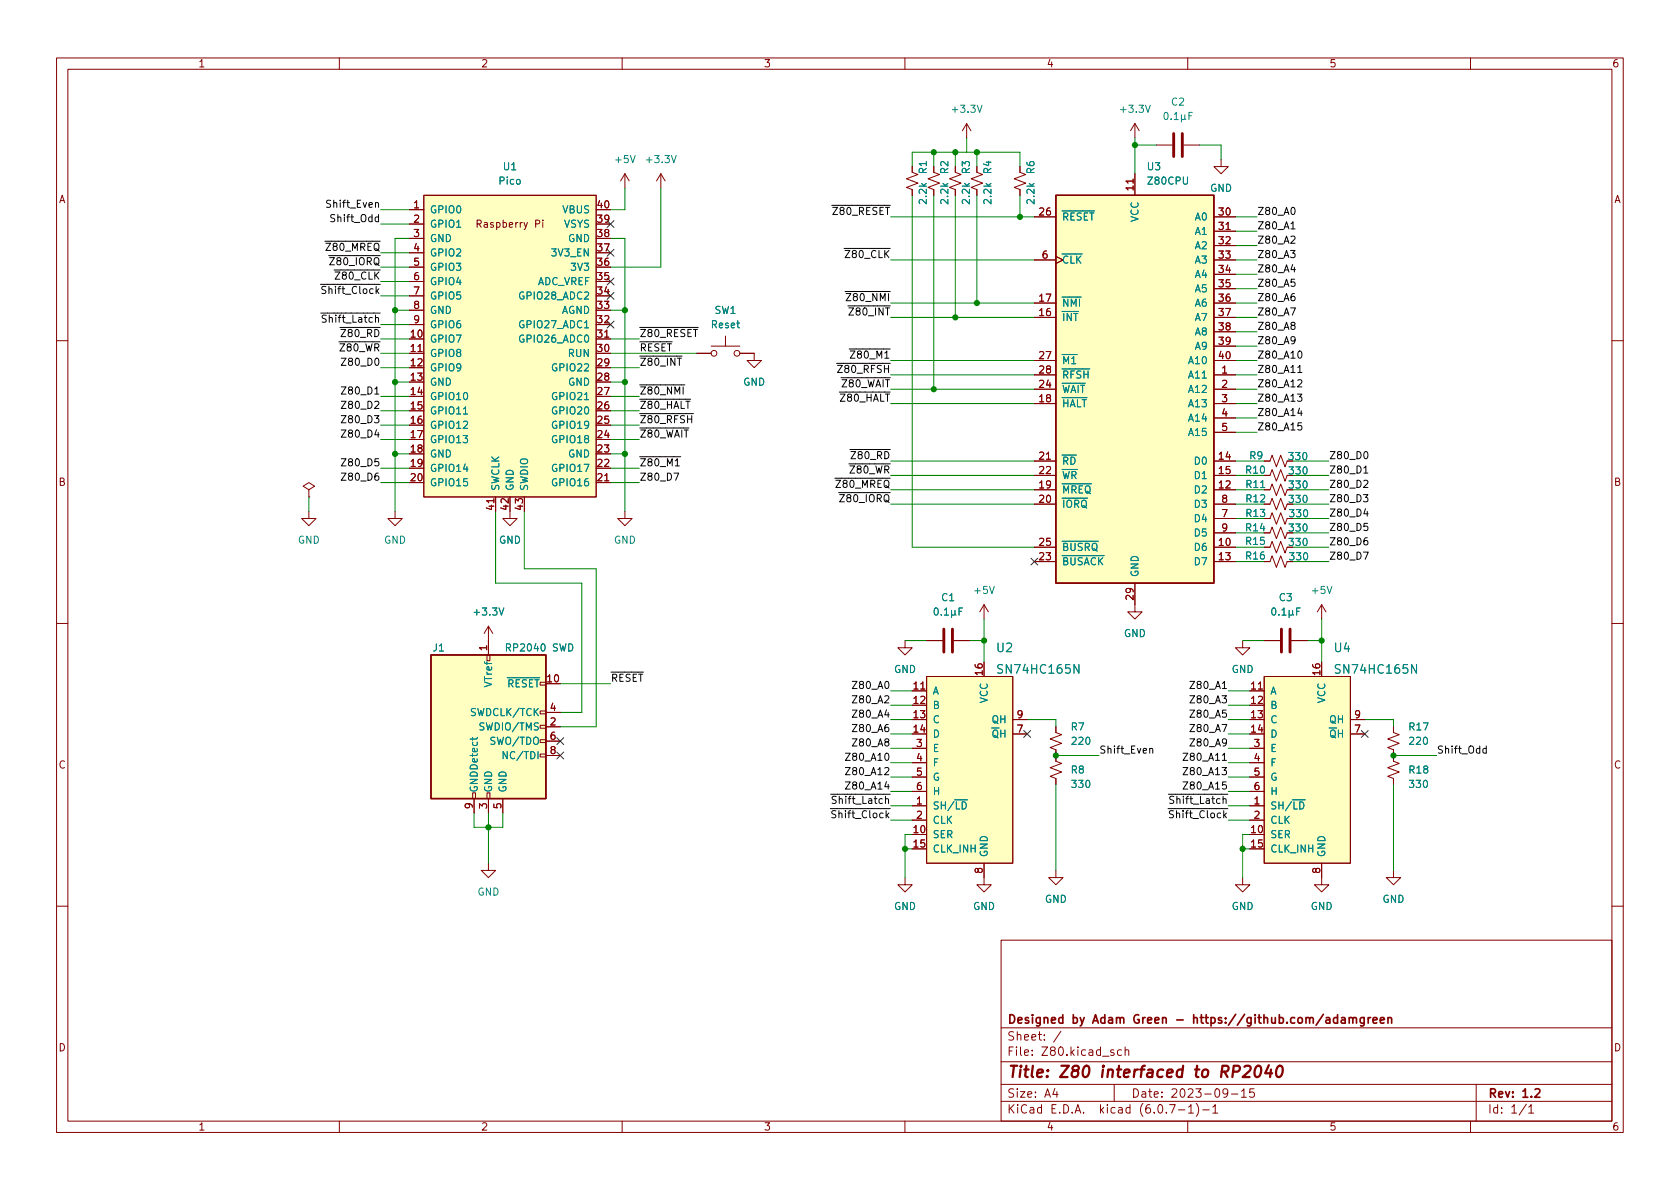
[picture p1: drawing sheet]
<svg xmlns="http://www.w3.org/2000/svg" width="297mm" height="210mm" viewBox="0 0 297 210" stroke-linecap="round" stroke-linejoin="round" font-family="sans-serif">
<g fill="none" stroke="#840000" stroke-width=".18">
<path d="M10 10.2h277v190.1h-277zM12 12.2h273v186.1h-273zM60 10.2v2M110 10.2v2M160 10.2v2M210 10.2v2M260 10.2v2M72.4 37.1h2.5M72.4 39.6h2.5M74.9 34.5h30.5v53.4h-30.5zM96 38.9v.1M96 39.3v.9"/>
<path d="M110.5 30.7l-.8 1.3M110.5 30.7v2.6M110.5 30.7l.8 1.3M116.8 30.7l-.7 1.3M116.8 30.7v2.6M116.8 30.7l.8 1.3M161.3 29.5v1l1 .4-2 .7 2 .8-2 .7 1 .4v1M165.1 29.5v1l1 .4-2 .7 2 .8-2 .7 1 .4v1M168.9 29.5v1l1 .4-2 .7 2 .8-2 .7 1 .4v1M170.9 21.9l-.7 1.2M170.9 21.9v2.5M170.9 21.9l.8 1.2"/>
<path d="M172.7 29.5v1l1 .4-2 .7 2 .8-2 .7 1 .4v1M180.3 29.5v1l1.1 .4-2.1 .7 2.1 .8-2.1 .7 1 .4v1M182.9 38.3h3.8M200.7 21.8l-.8 1.3M200.7 21.8v2.6M200.7 30.7v3.8M200.7 21.8l.7 1.3M204.5 25.6h2.8M209.3 25.6h2.8M214.6 38.3h3.8M215.9 28.2v1.3h1.3l-1.3 1.2-1.3-1.2h1.3M72.4 42.2h2.5"/>
<path d="M72.4 44.7h2.5M72.4 47.2h2.5M72.4 49.8h2.5M72.4 52.3h2.5M72.4 54.9h2.5M72.4 57.4h2.5M105.4 59.9h2.5M128.3 59.4v1.8M182.9 56.1h3.8M182.9 53.6h3.8M182.9 46h3.8M186.7 45.3l1.3 .7-1.3 .6"/>
<path d="M214.6 56.1h3.8M214.6 53.6h3.8M214.6 40.9h3.8M214.6 43.4h3.8M214.6 46h3.8M214.6 48.5h3.8M214.6 51h3.8M214.6 58.7h3.8M10 60.2h2M72.4 62.5h2.5M123.2 62.5h2.5M125.7 61.2h5.1"/>
<path d="M130.8 62.5h2.5v1.2h1.3l-1.3 1.3-1.2-1.3h1.2M182.9 66.3h3.8M182.9 71.4h3.8M182.9 68.8h3.8M182.9 63.7h3.8M214.6 61.2h3.8M214.6 66.3h3.8M214.6 71.4h3.8M214.6 68.8h3.8M214.6 63.7h3.8M214.6 73.9h3.8M214.6 76.4h3.8"/>
<path d="M285 60.2h2M54.6 90.4v1.3h1.3l-1.3 1.3-1.3-1.3h1.3M54.6 86.6l1-.6-1-.7-1 .7 1 .6v1.3M54.6 87.9h.1M69.8 90.4v1.3h1.3l-1.3 1.3-1.2-1.3h1.2M87.6 87.9v2.5M90.2 90.4v1.3h1.2l-1.2 1.3-1.3-1.3h1.3M105.4 85.3h2.5M110.5 90.4v1.3h1.3l-1.3 1.3-1.3-1.3h1.3M182.9 96.8h3.8M182.9 99.3h3.8M182.9 89.1h3.8"/>
<path d="M182.9 86.6h3.8M182.9 81.5h3.8M182.9 84.1h3.8M214.6 91.7h3.8M214.6 96.8h3.8M214.6 94.2h3.8M214.6 99.3h3.8M214.6 89.1h3.8M214.6 86.6h3.8M214.6 81.5h3.8M214.6 84.1h3.8M223.5 91.7h1l.4-1 .8 2 .7-2 .8 2 .4-1h1"/>
<path d="M223.5 96.8h1l.4-1 .8 2 .7-2 .8 2 .4-1M223.5 94.2h1l.4-1 .8 2 .7-2 .8 2 .4-1M223.5 99.3h1l.4-1 .8 2 .7-2 .8 2 .4-1h1M223.5 89.1h1l.4-1 .8 2.1 .7-2.1 .8 2.1 .4-1.1M223.5 86.6h1l.4-1 .8 2 .7-2 .8 2 .4-1M223.5 81.5h1l.4-1 .8 2 .7-2 .8 2 .4-1M223.5 84.1h1l.4-1 .8 2 .7-2 .8 2 .4-1M10 110.2h2M86.1 115.8h.5v1h-.5zM86.4 110.7l-.8 1.3M86.4 110.7v5.1M86.4 110.7l.7 1.3"/>
<path d="M160 113.3v1.2h1.3l-1.3 1.3-1.3-1.3h1.3M163.8 119.6h15.3v33h-15.3zM163.8 113.3h2.8M168.7 113.3h2.7M174 106.9l-.8 1.3M174 106.9v2.6M174 106.9l.8 1.3M200.7 103.1v5.1h1.2l-1.2 1.3-1.3-1.3h1.3M219.7 113.3v1.2h1.3l-1.3 1.3-1.3-1.3h1.3M223.5 119.6h15.3v33h-15.3zM223.5 113.3h2.8M228.3 113.3h2.8"/>
<path d="M233.7 106.9l-.8 1.3M233.7 106.9v2.6M233.7 106.9l.7 1.3M285 110.2h2M95.5 125.7h1v.5h-1zM95.5 130.8h1v.5h-1zM95.5 128.3h1v.5h-1zM95.5 133.3h1v.6h-1zM96.5 128.5h2.6M96.5 126h2.6M96.5 131.1h2.6M96.5 133.6h2.6"/>
<path d="M161.3 122.2h2.5M161.3 132.3h2.5M161.3 134.9h2.5M161.3 137.4h2.5M161.3 139.9h2.5M179.1 129.8h2.5M179.1 127.2h2.5M186.7 128.5v1l1 .4-2 .8 2 .7-2 .8 1 .4v2l1 .4-2 .8 2 .7-2 .8 1 .4v1M221 122.2h2.5M221 132.3h2.5M221 134.9h2.5M221 137.4h2.5"/>
<path d="M221 139.9h2.5M238.8 129.8h2.5M238.8 127.2h2.5M246.4 128.5v1l1 .4-2 .8 2 .7-2 .8 1 .4v2l1 .4-2 .8 2 .7-2 .8 1 .4v1M83.6 140.2h.5v1h-.5zM83.8 141.2v2.6M86.1 140.2h.5v1h-.5zM86.4 152.6v1.3h1.2l-1.2 1.3-1.3-1.3h1.3M86.4 141.2v2.6M88.9 141.2v2.6M160 155.2v1.3h1.3l-1.3 1.2-1.3-1.2h1.3M161.3 142.5h2.5"/>
<path d="M161.3 145h2.5M174 152.6v3.9h1.3l-1.3 1.2-1.3-1.2h1.3M186.7 153.9v1.3h1.3l-1.3 1.3-1.3-1.3h1.3M219.7 155.2v1.3h1.3l-1.3 1.2-1.3-1.2h1.3M221 142.5h2.5M221 145h2.5M233.7 152.6v3.9h1.2l-1.2 1.2-1.3-1.2h1.3M246.4 153.9v1.3h1.2l-1.2 1.3-1.3-1.3h1.3M10 160.2h2M177 166.3h108v32h-108zM285 160.2h2M60 198.3v2"/>
<path d="M110 198.3v2M160 198.3v2M177 194.8h108M177 191.8h108M177 187.8h108M177 181.8h108M186.5 192.5l-.4 1h1M186.9 193v1M187.6 182.4l-1.3 1.9M196.9 185.7l-.3-.1-.2 .2v.3l.5 .1v.4h-.5M197 191.8v3M198.3 185.7l-.4-.1-.3 .3v.4l.1 .3h.6"/>
<path d="M198.9 185.8l.2-.2 .4 .1 .1 .9M198.9 185.1v1.5M206.8 195.3h1l-.7 1.5M208.4 196.3h1.1M210 198.3v2M210.1 195.8l.5-.5v1.5M210.1 196.8h.9M211.5 195.1a1.72 1.72 0 0 1 0 2.3M212.6 196.3h1.2M214.4 195.8l.5-.5v1.5M214.4 196.8h.9M217.1 193.2l-.3 .3h-.3l-.3-.3 .2-.6 .4-.1 .2 .2a.99 .99 0 0 1-.4 1.3h-.2"/>
<path d="M217.7 193.5h1.2M219.5 193l.4-.5v1.5M219.5 194h.9M221.7 192.5h-.7l-.1 .7 .2-.1 .5 .1 .2 .2-.1 .5-.2 .1-.6-.1M260 198.3v2M261 191.8v6.5M269.9 195.3l-1.3 1.9M270.3 195.8l.4-.5v1.5M270.3 196.8h.9"/>
<circle cx="126.2" cy="62.5" r=".51"/>
<circle cx="130.3" cy="62.5" r=".51"/>
</g>
<g fill="none" stroke="#840000" stroke-width=".3">
<path d="M236.5 179.4v1.5M238.6 179.9v1M241.2 179.9v1.2l-.3 .3h-.3M241.9 179.9v1M242.3 179.9l-.2 .1-.2 .2M245.4 179.9v1M236.5 180l-.4-.1-.3 .3v.4l.1 .3h.6M237.2 180h.6v.9M237.8 180.3l-.5 .1a.29 .29 0 0 0-.2 .2 .29 .29 0 0 0 .2 .3h.5M238.6 180.1l.2-.2 .3 .1 .1 .9M239.2 180.1l.2-.2 .4 .1v.9M241.2 180l-.4-.1-.3 .3v.4l.1 .3h.6"/>
<path d="M242.8 180.4l.7-.1-.1-.3-.4-.1-.2 .2v.8h.6M244.1 180.4l.7-.1-.1-.3-.4-.1-.2 .2v.8h.6M245.4 180.1l.2-.2 .4 .1 .1 .9M271.4 192.7l.6-.2 .2 .2 .1 .3-1 1h1"/>
</g>
<path d="M220 188.7l.3-.2h.5a.45 .45 0 0 1 .3 .5l-.1 .3-1.3 1.2h1.2M222.1 188.7a.46 .46 0 0 1 .5-.2 .46 .46 0 0 1 .4 .3 1.15 1.15 0 0 1-.8 1.7l-.2-.1a1.54 1.54 0 0 1 .1-1.7zM224.3 188.4l-.6 1.4h1.2M224.7 189.1l-.1 1.4M225.9 188.7a.46 .46 0 0 1 .5-.2 .46 .46 0 0 1 .4 .3 1.15 1.15 0 0 1-.8 1.7l-.2-.1a1.54 1.54 0 0 1 .1-1.7z" fill="none" stroke="#840000" stroke-width=".4"/>
<path d="M207.5 23.6v4.1M209 23.6v4.1M166.9 111.2v4.1M168.4 111.2v4.1M226.6 111.2v4.1M228.1 111.2v4.1" fill="none" stroke="#840000" stroke-width=".51"/>
<g fill="none" stroke="#008484" stroke-width=".18">
<path d="M205.9 20l.2-.1a.68 .68 0 0 1 .4 .6 .68 .68 0 0 1-.4 .6l-.2-.1-.1-.3zM210.8 19.9h-.6v1.2M207.1 21v.1M207.6 20.2l.4-.3v1.2M207.6 21.1h.7M208.9 20.3v1.3M209.5 21l.2 .1M209.5 20.3l-.1 .8h-.3l-.2-.1M210.2 20.5h.4M81.9 73.2h.8M165.3 107.6l.2-.1a.68 .68 0 0 1 .4 .6 .68 .68 0 0 1-.4 .7 .84 .84 0 0 1-.2-1.2zM166.4 108.7v.1"/>
<path d="M167 107.9l.3-.4v1.3M167 108.8h.7M168.2 107.9v1.3M168.8 108.6l.2 .2M168.8 107.9v.8l-.4 .1-.2-.2M169.6 108.1h.4M170.2 107.5h-.6v1.3M225 107.6l.2-.1a.68 .68 0 0 1 .4 .6 .68 .68 0 0 1-.4 .7l-.2-.1-.1-.4zM226.1 108.7v.1M226.7 107.9l.3-.4v1.3M226.7 108.8h.7M227.9 107.9v1.3"/>
<path d="M228.5 108.6l.2 .2M228.5 107.9v.8l-.4 .1-.2-.2M229.3 108.1h.4M229.9 107.5h-.6v1.3M83.5 130.4v.5M84.4 130.4l-.2 .3h-1.1M89.7 132.9v1.3l-.7-1.3v1.3"/>
</g>
<g fill="#ffffc2" stroke="#ffffc2" stroke-width=".18">
<path d="M76.2 115.8h20.3v25.4h-20.3z"/>
<path d="M74.9 34.5h30.5v53.4h-30.5z"/>
<path d="M163.8 119.6h15.3v33h-15.3z"/>
<path d="M186.7 34.5h27.9v68.6h-27.9z"/>
<path d="M223.5 119.6h15.3v33h-15.3z"/>
</g>
<path d="M186.7 34.5h27.9v68.6h-27.9zM76.2 115.8h20.3v25.4h-20.3z" fill="none" stroke="#840000" stroke-width=".25"/>
<g fill="none" stroke="#000" stroke-width=".18">
<path d="M228.2 54.4h.8l-.5 1.3M228.3 41.9l.4-.2 .3 .4-.8 .9h.8M228.3 40.5h.7M228.6 46.8l-.3 .9h.7M60.3 71h.9l-.9 1.2h.9M60.3 73.5h.9l-.9 1.3h.9M60.3 68.4h.9l-.9 1.3h.9M60.3 76h.9l-.9 1.3h.9M60.3 63.3h.9l-.9 1.3h.9M229.4 69.7h.8l-.4 .5 .3 .1v.5l-.2 .2-.5-.2M229.5 65l.3-.4v1.3M229.5 67.3l.4-.2 .3 .4-.8 .9h.8"/>
<path d="M229.5 65.9h.7M229.6 62.1h.2a.68 .68 0 0 1 .4 .6 .68 .68 0 0 1-.4 .6 .84 .84 0 0 1-.2-1.2zM229.8 72.2l-.3 .9h.7M230.1 72.7v.8M230.1 74.8h-.6v.6l.1-.1h.5l.1 .2-.1 .4-.2 .1-.4-.1M241.3 80l.1-.2a.68 .68 0 0 1 .5 .7 .68 .68 0 0 1-.5 .6l-.1-.1-.2-.4zM60.3 83.7h.9l-.9 1.2h.9M60.3 81.1h.9l-.9 1.3h.9M119.2 83.7h.8l-.5 1.2M241.1 97.6h.8l-.5 1.3M241.1 87.5h.8l-.5 .5 .4 .1v.5l-.2 .1-.5-.1M241.1 85l.5-.1 .3 .4-.8 .9h.8"/>
<path d="M241.1 83.7h.8M241.4 89.9l-.3 1h.8M241.7 95.1h-.3a.85 .85 0 0 0 0 1.3l.4-.2 .1-.4-.3-.2h-.2l-.3 .2M241.8 92.5h-.6l-.1 .7 .2-.2 .4 .1 .2 .2-.1 .4-.2 .1-.5-.1M149.5 133.2h.8l-.8 1.3h.8M149.5 135.7h.8l-.8 1.3h.8M149.5 138.3h.8l-.8 1.2h.8M203.3 132.5l.2-.2 .3 .1v.8M209.2 133.2h.8l-.8 1.3h.8M209.2 135.7h.8l-.8 1.3h.8M209.2 138.3h.8l-.8 1.2h.8M262.8 132.4l-.4-.1-.2 .3 .1 .5h.5"/>
<path d="M262.8 131.9v1.3"/>
</g>
<g fill="none" stroke="#008400" stroke-width=".18">
<path d="M67.3 37.1h5.1M67.3 39.6h5.1M110.5 33.3v3.8h-2.6M116.8 33.3v13.9h-8.9M157.5 38.3h25.4M161.3 29.5v-2.6h19v2.6M161.3 34.5v62.3h21.6M165.1 26.9v2.6M165.1 34.5v34.3M168.9 26.9v2.6M168.9 34.5v21.6M170.9 24.4v2.6"/>
<path d="M172.7 26.9v2.6M172.7 34.5v19.1M180.3 34.5v3.8M200.7 25.6h3.8M200.7 24.4v6.3M212.1 25.6h3.8v2.6M218.4 38.3h3.8M67.3 47.2h5.1M67.3 59.9h5.1M67.3 57.4h5.1M67.3 49.8h5.1M67.3 44.7h5.1"/>
<path d="M67.3 52.3h5.1M69.8 54.9h2.6M72.4 42.2h-2.6v48.2M107.9 42.2h2.6v48.2M107.9 54.9h2.6M107.9 59.9h5.1M157.5 46h25.4M157.5 53.6h25.4M157.5 56.1h25.4M218.4 43.4h3.8M218.4 46h3.8M218.4 40.9h3.8"/>
<path d="M218.4 48.5h3.8M218.4 51h3.8M218.4 53.6h3.8M218.4 56.1h3.8M218.4 58.7h3.8M67.3 70.1h5.1M67.3 65h5.1M67.3 62.5h5.1M67.3 77.7h5.1M67.3 75.2h5.1M67.3 72.6h5.1M69.8 67.6h2.6"/>
<path d="M107.9 70.1h5.1M107.9 67.6h2.6M107.9 65h5.1M107.9 62.5h15.3M107.9 77.7h5.1M107.9 75.2h5.1M107.9 72.6h5.1M157.5 63.7h25.4M157.5 68.8h25.4M157.5 66.3h25.4M157.5 71.4h25.4M218.4 61.2h3.8"/>
<path d="M218.4 63.7h3.8M218.4 68.8h3.8M218.4 73.9h3.8M218.4 66.3h3.8M218.4 71.4h3.8M218.4 76.4h3.8M54.6 87.9v2.5M67.3 85.3h5.1M67.3 82.8h5.1M69.8 80.3h2.6M87.6 90.4v12.7h15.3v22.9h-3.8M92.7 90.4v10.2h12.7v27.9h-6.3"/>
<path d="M107.9 85.3h5.1M107.9 82.8h5.1M107.9 80.3h2.6M157.5 89.1h25.4M157.5 86.6h25.4M157.5 81.5h25.4M157.5 84.1h25.4M218.4 91.7h5.1M218.4 94.2h5.1M218.4 99.3h5.1M218.4 96.8h5.1M218.4 89.1h5.1"/>
<path d="M218.4 86.6h5.1M218.4 81.5h5.1M218.4 84.1h5.1M228.6 91.7h6.3M228.6 94.2h6.3M228.6 99.3h6.3M228.6 96.8h6.3M228.6 89.1h6.3M228.6 86.6h6.3M228.6 81.5h6.3M228.6 84.1h6.3M160 113.3h3.8"/>
<path d="M171.4 113.3h2.6M174 109.5v7.6M219.7 113.3h3.8M231.1 113.3h2.6M233.7 109.5v7.6M99.1 120.9h8.8M157.5 127.2h3.8M157.5 124.7h3.8M157.5 122.2h3.8M157.5 137.4h3.8M157.5 129.8h3.8M157.5 134.9h3.8"/>
<path d="M157.5 139.9h3.8M157.5 132.3h3.8M181.6 127.2h5.1v1.3M186.7 133.6h7.6M186.7 138.7v15.2M217.2 127.2h3.8M217.2 124.7h3.8M217.2 122.2h3.8M217.2 137.4h3.8M217.2 129.8h3.8M217.2 134.9h3.8M217.2 139.9h3.8"/>
<path d="M217.2 132.3h3.8M241.3 127.2h5.1v1.3M246.4 133.6h7.6M246.4 138.7v15.2M83.8 143.8v2.5h5.1v-2.5M86.4 143.8v8.8M157.5 142.5h3.8M157.5 145h3.8M160 150.1h1.3M161.3 147.6h-1.3v7.6M217.2 142.5h3.8M217.2 145h3.8"/>
<path d="M219.7 150.1h1.3M221 147.6h-1.3v7.6"/>
</g>
<g fill="none" stroke="#000084" stroke-width=".18">
<path d="M107.3 39l1.3 1.2M108.6 39l-1.3 1.2M107.3 49.2l1.3 1.2M107.3 51.7l1.3 1.2M107.3 56.8l1.3 1.2M107.3 44.1l1.3 1.2M108.6 49.2l-1.3 1.2M108.6 51.7l-1.3 1.2M108.6 56.8l-1.3 1.2M108.6 44.1l-1.3 1.2M182.3 98.7l1.2 1.2M183.5 98.7l-1.2 1.2"/>
<path d="M98.5 133l1.2 1.2M98.5 130.4l1.2 1.3M99.7 133l-1.2 1.2M99.7 130.4l-1.2 1.3M181 129.2l1.2 1.2M182.2 129.2l-1.2 1.2M240.7 129.2l1.2 1.2M241.9 129.2l-1.2 1.2"/>
</g>
<g fill="#008400" stroke="#008400" stroke-width=".18">
<circle cx="186.7" cy="133.6" r=".46"/>
<circle cx="110.5" cy="67.6" r=".46"/>
<circle cx="180.3" cy="38.3" r=".46"/>
<circle cx="165.1" cy="68.8" r=".46"/>
<circle cx="168.9" cy="56.1" r=".46"/>
<circle cx="172.7" cy="53.6" r=".46"/>
<circle cx="110.5" cy="80.3" r=".46"/>
<circle cx="172.7" cy="26.9" r=".46"/>
<circle cx="165.1" cy="26.9" r=".46"/>
<circle cx="168.9" cy="26.9" r=".46"/>
<circle cx="233.7" cy="113.3" r=".46"/>
<circle cx="246.4" cy="133.6" r=".46"/>
<circle cx="200.7" cy="25.6" r=".46"/>
<circle cx="174" cy="113.3" r=".46"/>
<circle cx="219.7" cy="150.1" r=".46"/>
<circle cx="110.5" cy="54.9" r=".46"/>
<circle cx="69.8" cy="54.9" r=".46"/>
<circle cx="69.8" cy="67.6" r=".46"/>
<circle cx="86.4" cy="146.3" r=".46"/>
<circle cx="160" cy="150.1" r=".46"/>
<circle cx="69.8" cy="80.3" r=".46"/>
</g>
<text font-size="2.8" fill="#840000" x="178" y="190.6">Title: Z80 interfaced to RP2040</text>
<g font-size="2.1" fill="#008484">
<text x="176.3" y="115.3">U2</text>
<text x="176.9" y="119.1">SN74HC165N</text>
<text x="236" y="115.3">U4</text>
<text x="236.6" y="119.1">SN74HC165N</text>
</g>
<g font-size="2.1" fill="#840000">
<text x="178" y="184">Sheet: /</text>
<text x="178" y="181">Designed by Adam Green - https://github.com/adamgreen</text>
<text x="178" y="186.7">File: Z80.kicad_sch</text>
<text x="178" y="196.9">KiCad E.D.A. kicad (6.0.7-1)-1</text>
<text x="178" y="194.1">Size: A4</text>
<text x="200" y="194.1">Date: 2023-09-15</text>
<text x="263" y="194.1">Rev: 1.2</text>
<text x="263" y="196.9">Id: 1/1</text>
</g>
<g font-size="1.8" fill="#840000">
<text x="35" y="11.9">1</text>
<text x="85" y="11.9">2</text>
<text x="135" y="11.9">3</text>
<text x="185" y="11.9">4</text>
<text x="235" y="11.9">5</text>
<text x="285" y="11.9">6</text>
<text x="10.3" y="35.9">A</text>
<text x="200.4" y="33.6" transform="rotate(-90 200.4 33.6)">11</text>
<text x="285.3" y="35.9">A</text>
<text x="73.2" y="36.8">1</text>
<text x="73.2" y="39.4">2</text>
<text x="73.2" y="41.9">3</text>
<text x="84.7" y="40.3">Raspberry Pi</text>
<text x="105.7" y="41.9">38</text>
<text x="105.7" y="39.4">39</text>
<text x="105.7" y="36.8">40</text>
<text x="183.8" y="38.1">26</text>
<text x="215.6" y="38.1">30</text>
<text x="215.6" y="40.6">31</text>
<text x="73.2" y="44.4">4</text>
<text x="73.2" y="47">5</text>
<text x="105.7" y="47">36</text>
<text x="105.7" y="44.4">37</text>
<text x="184.3" y="45.7">6</text>
<text x="215.6" y="43.2">32</text>
<text x="215.6" y="45.7">33</text>
<text x="73.2" y="49.5">6</text>
<text x="73.2" y="52.1">7</text>
<text x="105.7" y="52.1">34</text>
<text x="105.7" y="49.5">35</text>
<text x="183.8" y="53.3">17</text>
<text x="215.6" y="48.3">34</text>
<text x="215.6" y="50.8">35</text>
<text x="215.6" y="53.3">36</text>
<text x="72.7" y="59.7">10</text>
<text x="73.2" y="54.6">8</text>
<text x="73.2" y="57.1">9</text>
<text x="105.7" y="59.7">31</text>
<text x="105.7" y="57.1">32</text>
<text x="105.7" y="54.6">33</text>
<text x="183.8" y="55.9">16</text>
<text x="215.6" y="55.9">37</text>
<text x="215.6" y="58.4">38</text>
<text x="72.7" y="62.2">11</text>
<text x="72.7" y="64.8">12</text>
<text x="105.7" y="64.8">29</text>
<text x="105.7" y="62.2">30</text>
<text x="183.8" y="63.5">27</text>
<text x="215.6" y="61">39</text>
<text x="215.6" y="63.5">40</text>
<text x="72.7" y="67.3">13</text>
<text x="72.7" y="69.8">14</text>
<text x="105.7" y="69.8">27</text>
<text x="105.7" y="67.3">28</text>
<text x="183.8" y="71.1">18</text>
<text x="183.8" y="68.6">24</text>
<text x="183.8" y="66">28</text>
<text x="216" y="66">1</text>
<text x="216" y="68.6">2</text>
<text x="216" y="71.1">3</text>
<text x="72.7" y="72.4">15</text>
<text x="72.7" y="74.9">16</text>
<text x="72.7" y="77.5">17</text>
<text x="105.7" y="77.5">24</text>
<text x="105.7" y="74.9">25</text>
<text x="105.7" y="72.4">26</text>
<text x="216" y="73.7">4</text>
<text x="216" y="76.2">5</text>
<text x="72.7" y="80">18</text>
<text x="72.7" y="82.5">19</text>
<text x="105.7" y="82.5">22</text>
<text x="105.7" y="80">23</text>
<text x="183.8" y="81.3">21</text>
<text x="183.8" y="83.8">22</text>
<text x="215.6" y="81.3">14</text>
<text x="215.6" y="83.8">15</text>
<text x="228" y="81.3">330</text>
<text x="228.1" y="83.9">330</text>
<text x="10.3" y="85.9">B</text>
<text x="72.7" y="85.1">20</text>
<text x="105.7" y="85.1">21</text>
<text x="183.8" y="86.4">19</text>
<text x="183.8" y="88.9">20</text>
<text x="215.6" y="86.4">12</text>
<text x="216" y="88.9">8</text>
<text x="228.1" y="88.9">330</text>
<text x="228.1" y="86.4">330</text>
<text x="285.3" y="85.9">B</text>
<text x="87.4" y="90.1" transform="rotate(-90 87.4 90.1)">41</text>
<text x="89.9" y="90.1" transform="rotate(-90 89.9 90.1)">42</text>
<text x="92.5" y="90.1" transform="rotate(-90 92.5 90.1)">43</text>
<text x="216" y="91.4">7</text>
<text x="216" y="94">9</text>
<text x="228.1" y="94">330</text>
<text x="183.8" y="99.1">23</text>
<text x="183.8" y="96.5">25</text>
<text x="215.6" y="96.5">10</text>
<text x="215.6" y="99.1">13</text>
<text x="228.1" y="96.5">330</text>
<text x="200.4" y="106" transform="rotate(-90 200.4 106)">29</text>
<text x="86.1" y="115" transform="rotate(-90 86.1 115)">1</text>
<text x="173.7" y="119.3" transform="rotate(-90 173.7 119.3)">16</text>
<text x="233.4" y="119.3" transform="rotate(-90 233.4 119.3)">16</text>
<text x="96.8" y="120.6">10</text>
<text x="97.3" y="125.7">4</text>
<text x="161.6" y="121.9">11</text>
<text x="161.6" y="124.5">12</text>
<text x="221.3" y="121.9">11</text>
<text x="221.3" y="124.5">12</text>
<text x="97.3" y="128.3">2</text>
<text x="97.3" y="130.8">6</text>
<text x="161.6" y="127">13</text>
<text x="161.6" y="129.5">14</text>
<text x="179.8" y="129.5">7</text>
<text x="179.8" y="127">9</text>
<text x="221.3" y="127">13</text>
<text x="221.3" y="129.5">14</text>
<text x="239.5" y="129.5">7</text>
<text x="239.5" y="127">9</text>
<text x="10.3" y="135.9">C</text>
<text x="97.3" y="133.3">8</text>
<text x="162.1" y="132.1">3</text>
<text x="162.1" y="134.6">4</text>
<text x="162.1" y="137.2">5</text>
<text x="221.8" y="132.1">3</text>
<text x="221.8" y="134.6">4</text>
<text x="221.8" y="137.2">5</text>
<text x="285.3" y="135.9">C</text>
<text x="83.6" y="143" transform="rotate(-90 83.6 143)">9</text>
<text x="86.1" y="143" transform="rotate(-90 86.1 143)">3</text>
<text x="88.6" y="143" transform="rotate(-90 88.6 143)">5</text>
<text x="162.1" y="142.2">1</text>
<text x="162.1" y="139.7">6</text>
<text x="221.8" y="142.2">1</text>
<text x="221.8" y="139.7">6</text>
<text x="161.6" y="147.3">10</text>
<text x="161.6" y="149.9">15</text>
<text x="162.1" y="144.8">2</text>
<text x="221.3" y="147.3">10</text>
<text x="221.3" y="149.9">15</text>
<text x="221.8" y="144.8">2</text>
<text x="173.7" y="154.4" transform="rotate(-90 173.7 154.4)">8</text>
<text x="233.4" y="154.4" transform="rotate(-90 233.4 154.4)">8</text>
<text x="10.3" y="185.9">D</text>
<text x="285.3" y="185.9">D</text>
<text x="35" y="199.9">1</text>
<text x="85" y="199.9">2</text>
<text x="135" y="199.9">3</text>
<text x="185" y="199.9">4</text>
<text x="235" y="199.9">5</text>
<text x="285" y="199.9">6</text>
</g>
<g font-size="1.8" fill="#008484">
<text x="168.6" y="19.9">+3.3V</text>
<text x="198.3" y="19.9">+3.3V</text>
<text x="207.1" y="18.7">C2</text>
<text x="108.9" y="28.8">+5V</text>
<text x="114.5" y="28.8">+3.3V</text>
<text x="88.3" y="32.6">Pico</text>
<text x="89" y="30.1">U1</text>
<text x="163.8" y="35.9" transform="rotate(-90 163.8 35.9)">2.2k</text>
<text x="163.8" y="30.7" transform="rotate(-90 163.8 30.7)">R1</text>
<text x="167.7" y="35.9" transform="rotate(-90 167.7 35.9)">2.2k</text>
<text x="167.7" y="30.7" transform="rotate(-90 167.7 30.7)">R2</text>
<text x="171.5" y="35.9" transform="rotate(-90 171.5 35.9)">2.2k</text>
<text x="171.5" y="30.7" transform="rotate(-90 171.5 30.7)">R3</text>
<text x="175.3" y="35.9" transform="rotate(-90 175.3 35.9)">2.2k</text>
<text x="175.3" y="30.7" transform="rotate(-90 175.3 30.7)">R4</text>
<text x="182.9" y="35.9" transform="rotate(-90 182.9 35.9)">2.2k</text>
<text x="182.9" y="30.7" transform="rotate(-90 182.9 30.7)">R6</text>
<text x="202.9" y="30.1">U3</text>
<text x="203.1" y="32.6">Z80CPU</text>
<text x="213.9" y="33.9">GND</text>
<text x="75.9" y="37.7">GPIO0</text>
<text x="75.9" y="40.3">GPIO1</text>
<text x="99.5" y="37.7">VBUS</text>
<text x="99.7" y="40.3">VSYS</text>
<text x="187.7" y="39">~{RESET}</text>
<text x="201.3" y="39.3" transform="rotate(-90 201.3 39.3)">VCC</text>
<text x="211.4" y="39">A0</text>
<text x="211.4" y="41.5">A1</text>
<text x="75.9" y="42.8">GND</text>
<text x="75.9" y="45.3">GPIO2</text>
<text x="75.9" y="47.9">GPIO3</text>
<text x="97.8" y="45.3">3V3_EN</text>
<text x="100.5" y="42.8">GND</text>
<text x="101.2" y="47.9">3V3</text>
<text x="187.7" y="46.6">~{CLK}</text>
<text x="211.4" y="44.1">A2</text>
<text x="211.4" y="46.6">A3</text>
<text x="75.9" y="50.4">GPIO4</text>
<text x="75.9" y="53">GPIO5</text>
<text x="92.2" y="53">GPIO28_ADC2</text>
<text x="94.9" y="50.4">ADC_VREF</text>
<text x="211.4" y="49.1">A4</text>
<text x="211.4" y="51.7">A5</text>
<text x="75.9" y="55.5">GND</text>
<text x="75.9" y="58">GPIO6</text>
<text x="92.2" y="58">GPIO27_ADC1</text>
<text x="99.2" y="55.5">AGND</text>
<text x="125.9" y="58">Reset</text>
<text x="126.4" y="55.5">SW1</text>
<text x="187.7" y="56.8">~{INT}</text>
<text x="187.7" y="54.2">~{NMI}</text>
<text x="211.4" y="54.2">A6</text>
<text x="211.4" y="56.8">A7</text>
<text x="211.4" y="59.3">A8</text>
<text x="75.9" y="60.6">GPIO7</text>
<text x="75.9" y="63.1">GPIO8</text>
<text x="75.9" y="65.7">GPIO9</text>
<text x="92.2" y="60.6">GPIO26_ADC0</text>
<text x="98" y="65.7">GPIO22</text>
<text x="100.6" y="63.1">RUN</text>
<text x="187.7" y="64.4">~{M1}</text>
<text x="210.4" y="64.4">A10</text>
<text x="211.4" y="61.8">A9</text>
<text x="75.9" y="68.2">GND</text>
<text x="75.9" y="70.7">GPIO10</text>
<text x="98" y="70.7">GPIO21</text>
<text x="100.5" y="68.2">GND</text>
<text x="131.4" y="68.2">GND</text>
<text x="187.7" y="69.5">~{WAIT}</text>
<text x="187.7" y="66.9">~{RFSH}</text>
<text x="210.4" y="66.9">A11</text>
<text x="210.4" y="69.5">A12</text>
<text x="75.9" y="73.3">GPIO11</text>
<text x="75.9" y="75.8">GPIO12</text>
<text x="98" y="75.8">GPIO19</text>
<text x="98" y="73.3">GPIO20</text>
<text x="187.7" y="72">~{HALT}</text>
<text x="210.4" y="72">A13</text>
<text x="210.4" y="74.5">A14</text>
<text x="210.4" y="77.1">A15</text>
<text x="75.9" y="78.4">GPIO13</text>
<text x="75.9" y="80.9">GND</text>
<text x="75.9" y="83.4">GPIO14</text>
<text x="98" y="83.4">GPIO17</text>
<text x="98" y="78.4">GPIO18</text>
<text x="100.5" y="80.9">GND</text>
<text x="187.7" y="82.2">~{RD}</text>
<text x="211.4" y="82.2">D0</text>
<text x="220.3" y="83.7">R10</text>
<text x="221" y="81.2">R9</text>
<text x="75.9" y="86">GPIO15</text>
<text x="88.3" y="86.9" transform="rotate(-90 88.3 86.9)">SWCLK</text>
<text x="90.8" y="86.9" transform="rotate(-90 90.8 86.9)">GND</text>
<text x="93.3" y="86.9" transform="rotate(-90 93.3 86.9)">SWDIO</text>
<text x="98" y="86">GPIO16</text>
<text x="187.7" y="87.2">~{MREQ}</text>
<text x="187.7" y="89.8">~{IORQ}</text>
<text x="187.7" y="84.7">~{WR}</text>
<text x="211.4" y="87.2">D2</text>
<text x="211.4" y="84.7">D1</text>
<text x="211.4" y="89.8">D3</text>
<text x="220.4" y="88.8">R12</text>
<text x="220.4" y="86.3">R11</text>
<text x="211.4" y="92.3">D4</text>
<text x="211.4" y="94.9">D5</text>
<text x="220.3" y="93.9">R14</text>
<text x="220.4" y="91.4">R13</text>
<text x="228.2" y="91.4">330</text>
<text x="52.6" y="96.1">GND</text>
<text x="67.9" y="96.1">GND</text>
<text x="88.2" y="96.1">GND</text>
<text x="108.5" y="96.1">GND</text>
<text x="187.7" y="99.9">~{BUSACK}</text>
<text x="187.7" y="97.4">~{BUSRQ}</text>
<text x="211.4" y="97.4">D6</text>
<text x="211.4" y="99.9">D7</text>
<text x="220.3" y="96.3">R15</text>
<text x="220.3" y="98.9">R16</text>
<text x="228.2" y="99.1">330</text>
<text x="166.5" y="106.3">C1</text>
<text x="172.4" y="105">+5V</text>
<text x="201.3" y="102.1" transform="rotate(-90 201.3 102.1)">GND</text>
<text x="226.2" y="106.3">C3</text>
<text x="232.1" y="105">+5V</text>
<text x="84" y="108.8">+3.3V</text>
<text x="198.7" y="112.6">GND</text>
<text x="76.6" y="115.2">J1</text>
<text x="89.9" y="115.2">RP2040 SWD</text>
<text x="158.1" y="119">GND</text>
<text x="217.7" y="119">GND</text>
<text x="87" y="121.4" transform="rotate(-90 87 121.4)">VTref</text>
<text x="88.2" y="121.5">~{RESET}</text>
<text x="164.8" y="122.8">A</text>
<text x="164.8" y="125.3">B</text>
<text x="174.6" y="124.4" transform="rotate(-90 174.6 124.4)">VCC</text>
<text x="224.5" y="122.8">A</text>
<text x="224.5" y="125.3">B</text>
<text x="234.3" y="124.4" transform="rotate(-90 234.3 124.4)">VCC</text>
<text x="83.6" y="126.6">SWDCLK/TCK</text>
<text x="85.3" y="129.2">SWDIO/TMS</text>
<text x="87.1" y="131.7">SWO/TDO</text>
<text x="164.8" y="127.9">C</text>
<text x="164.8" y="130.4">D</text>
<text x="174" y="130.4">~{Q}H</text>
<text x="175.4" y="127.9">QH</text>
<text x="189.4" y="129.2">R7</text>
<text x="189.6" y="131.7">220</text>
<text x="224.5" y="127.9">C</text>
<text x="224.5" y="130.4">D</text>
<text x="233.7" y="130.4">~{Q}H</text>
<text x="235.1" y="127.9">QH</text>
<text x="249.2" y="129.2">R17</text>
<text x="249.3" y="131.7">220</text>
<text x="89.6" y="134.2">NC/TDI</text>
<text x="164.8" y="133">E</text>
<text x="164.8" y="135.5">F</text>
<text x="189.4" y="136.8">R8</text>
<text x="224.5" y="133">E</text>
<text x="224.5" y="135.5">F</text>
<text x="249.2" y="136.8">R18</text>
<text x="84.5" y="140.2" transform="rotate(-90 84.5 140.2)">GNDDetect</text>
<text x="87" y="140.2" transform="rotate(-90 87 140.2)">GND</text>
<text x="89.5" y="140.2" transform="rotate(-90 89.5 140.2)">GND</text>
<text x="164.8" y="143.1">SH/~{LD}</text>
<text x="164.8" y="138">G</text>
<text x="164.8" y="140.6">H</text>
<text x="189.6" y="139.3">330</text>
<text x="224.5" y="143.1">SH/~{LD}</text>
<text x="224.5" y="138">G</text>
<text x="224.5" y="140.6">H</text>
<text x="249.3" y="139.3">330</text>
<text x="164.8" y="148.2">SER</text>
<text x="164.8" y="145.7">CLK</text>
<text x="224.5" y="148.2">SER</text>
<text x="224.5" y="145.7">CLK</text>
<text x="164.8" y="150.7">CLK_INH</text>
<text x="174.6" y="151.6" transform="rotate(-90 174.6 151.6)">GND</text>
<text x="224.5" y="150.7">CLK_INH</text>
<text x="234.3" y="151.6" transform="rotate(-90 234.3 151.6)">GND</text>
<text x="84.4" y="158.4">GND</text>
<text x="158.1" y="160.9">GND</text>
<text x="172" y="160.9">GND</text>
<text x="184.7" y="159.6">GND</text>
<text x="217.7" y="160.9">GND</text>
<text x="231.7" y="160.9">GND</text>
<text x="244.4" y="159.6">GND</text>
</g>
<g font-size="1.8">
<text x="58.2" y="36.7">Shift_Even</text>
<text x="58.9" y="39.3">Shift_Odd</text>
<text x="146.2" y="38">~{Z80_RESET}</text>
<text x="222.2" y="38">Z80_A0</text>
<text x="222.2" y="40.5">Z80_A1</text>
<text x="56.6" y="44.3">~{Z80_MREQ}</text>
<text x="57.4" y="46.9">~{Z80_IORQ}</text>
<text x="148.4" y="45.6">~{Z80_CLK}</text>
<text x="222.2" y="43.1">Z80_A2</text>
<text x="222.2" y="45.6">Z80_A3</text>
<text x="56.2" y="52">~{Shift_Clock}</text>
<text x="58.3" y="49.4">~{Z80_CLK}</text>
<text x="148.8" y="53.2">~{Z80_NMI}</text>
<text x="222.2" y="53.2">Z80_A6</text>
<text x="222.2" y="48.2">Z80_A4</text>
<text x="222.2" y="50.7">Z80_A5</text>
<text x="56.3" y="57">~{Shift_Latch}</text>
<text x="59.3" y="59.6">~{Z80_RD}</text>
<text x="113" y="59.6">~{Z80_RESET}</text>
<text x="149.2" y="55.8">~{Z80_INT}</text>
<text x="222.2" y="58.3">Z80_A8</text>
<text x="222.2" y="55.8">Z80_A7</text>
<text x="59" y="62.1">~{Z80_WR}</text>
<text x="61" y="64.7">Z80_D0</text>
<text x="113" y="62.1">~{RESET}</text>
<text x="113" y="64.7">~{Z80_INT}</text>
<text x="147.3" y="65.9">~{Z80_RFSH}</text>
<text x="149.6" y="63.4">~{Z80_M1}</text>
<text x="222.2" y="60.9">Z80_A9</text>
<text x="222.2" y="65.9">Z80_A11</text>
<text x="222.2" y="63.4">Z80_A10</text>
<text x="61" y="69.7">Z80_D1</text>
<text x="113" y="69.7">~{Z80_NMI}</text>
<text x="147.4" y="71">~{Z80_HALT}</text>
<text x="147.6" y="68.5">~{Z80_WAIT}</text>
<text x="222.2" y="68.5">Z80_A12</text>
<text x="222.2" y="71">Z80_A13</text>
<text x="61" y="72.3">Z80_D2</text>
<text x="61" y="74.8">Z80_D3</text>
<text x="61" y="77.4">Z80_D4</text>
<text x="113" y="74.8">~{Z80_RFSH}</text>
<text x="113" y="77.4">~{Z80_WAIT}</text>
<text x="113" y="72.3">~{Z80_HALT}</text>
<text x="222.2" y="76.1">Z80_A15</text>
<text x="222.2" y="73.6">Z80_A14</text>
<text x="61" y="82.4">Z80_D5</text>
<text x="113" y="82.4">~{Z80_M1}</text>
<text x="149.1" y="83.7">~{Z80_WR}</text>
<text x="149.5" y="81.2">~{Z80_RD}</text>
<text x="234.9" y="83.7">Z80_D1</text>
<text x="234.9" y="81.2">Z80_D0</text>
<text x="61" y="85">Z80_D6</text>
<text x="113" y="85">Z80_D7</text>
<text x="146.8" y="86.3">~{Z80_MREQ}</text>
<text x="147.6" y="88.8">~{Z80_IORQ}</text>
<text x="234.9" y="86.3">Z80_D2</text>
<text x="234.9" y="88.8">Z80_D3</text>
<text x="234.9" y="93.9">Z80_D5</text>
<text x="234.9" y="91.3">Z80_D4</text>
<text x="234.9" y="96.4">Z80_D6</text>
<text x="234.9" y="99">Z80_D7</text>
<text x="107.9" y="120.5">~{RESET}</text>
<text x="151.2" y="121.8">Z80_A0</text>
<text x="151.2" y="124.4">Z80_A2</text>
<text x="210.9" y="124.4">Z80_A3</text>
<text x="210.9" y="121.8">Z80_A1</text>
<text x="151.2" y="126.9">Z80_A4</text>
<text x="151.2" y="132">Z80_A8</text>
<text x="151.2" y="129.4">Z80_A6</text>
<text x="210.9" y="132">Z80_A9</text>
<text x="210.9" y="129.4">Z80_A7</text>
<text x="210.9" y="126.9">Z80_A5</text>
<text x="150.2" y="134.5">Z80_A10</text>
<text x="150.2" y="137.1">Z80_A12</text>
<text x="194.3" y="133.2">Shift_Even</text>
<text x="209.9" y="134.5">Z80_A11</text>
<text x="209.9" y="137.1">Z80_A13</text>
<text x="254" y="133.2">Shift_Odd</text>
<text x="146.5" y="142.1">~{Shift_Latch}</text>
<text x="150.2" y="139.6">Z80_A14</text>
<text x="206.2" y="142.1">~{Shift_Latch}</text>
<text x="209.9" y="139.6">Z80_A15</text>
<text x="146.4" y="144.7">~{Shift_Clock}</text>
<text x="206.1" y="144.7">~{Shift_Clock}</text>
</g>
</svg>
